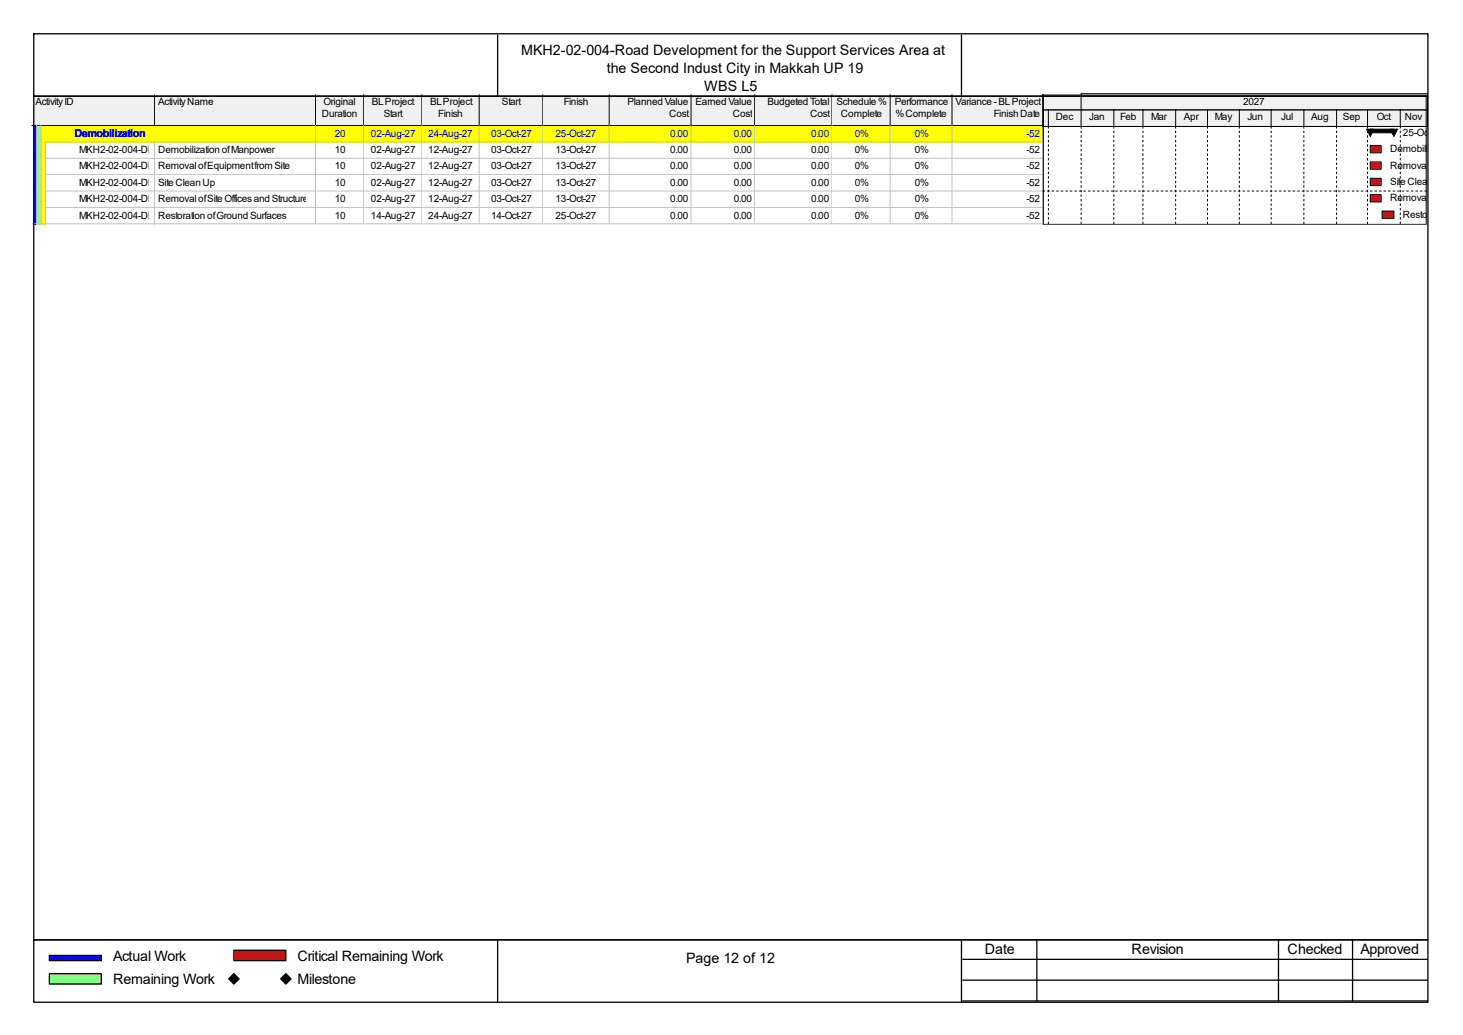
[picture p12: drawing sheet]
<svg xmlns="http://www.w3.org/2000/svg" width="297mm" height="210mm" viewBox="0 0 297 210" stroke-linecap="round" stroke-linejoin="round" font-family="sans-serif">
<path d="M6.6 19.2h25v6.5h-25z" fill="#f0f0f0"/>
<path d="M31.4 19.2v6.3h-24.9" fill="none" stroke="#000" stroke-width=".2"/>
<path d="M31.6 19.2h32.6v6.5h-32.6z" fill="#f0f0f0"/>
<path d="M64.1 19.2v6.3h-32.7" fill="none" stroke="#000" stroke-width=".2"/>
<path d="M64.2 19.2h9.8v6.5h-9.8z" fill="#f0f0f0"/>
<path d="M73.8 19.2v6.3h-9.7" fill="none" stroke="#000" stroke-width=".2"/>
<path d="M74 19.2h11.9v6.5h-11.9z" fill="#f0f0f0"/>
<path d="M85.7 19.2v6.3h-11.9" fill="none" stroke="#000" stroke-width=".2"/>
<path d="M85.9 19.2h11.6v6.5h-11.6z" fill="#f0f0f0"/>
<path d="M97.3 19.2v6.3h-11.6" fill="none" stroke="#000" stroke-width=".2"/>
<path d="M97.5 19.2h12.9v6.5h-12.9z" fill="#f0f0f0"/>
<path d="M110.2 19.2v6.3h-12.9" fill="none" stroke="#000" stroke-width=".2"/>
<path d="M110.4 19.2h13.5v6.5h-13.5z" fill="#f0f0f0"/>
<path d="M123.7 19.2v6.3h-13.5" fill="none" stroke="#000" stroke-width=".2"/>
<path d="M123.9 19.2h16.6v6.5h-16.6z" fill="#f0f0f0"/>
<path d="M140.3 19.2v6.3h-16.6" fill="none" stroke="#000" stroke-width=".2"/>
<path d="M140.5 19.2h12.9v6.5h-12.9z" fill="#f0f0f0"/>
<path d="M153.2 19.2v6.3h-12.9" fill="none" stroke="#000" stroke-width=".2"/>
<path d="M153.4 19.2h15.7v6.5h-15.7z" fill="#f0f0f0"/>
<path d="M168.9 19.2v6.3h-15.7" fill="none" stroke="#000" stroke-width=".2"/>
<path d="M169.1 19.2h11.8v6.5h-11.8z" fill="#f0f0f0"/>
<path d="M180.7 19.2v6.3h-11.8" fill="none" stroke="#000" stroke-width=".2"/>
<path d="M180.9 19.2h12.6v6.5h-12.6z" fill="#f0f0f0"/>
<path d="M193.3 19.2v6.3h-12.6" fill="none" stroke="#000" stroke-width=".2"/>
<path d="M193.5 19.2h18.4v6.5h-18.4z" fill="#f0f0f0"/>
<path d="M211.7 19.2v6.3h-18.4" fill="none" stroke="#000" stroke-width=".2"/>
<path d="M6.6 25.7h1v3.3h-1z" fill="#00f"/>
<path d="M7.4 25.5v3.5" fill="none" stroke="#c0c0c0" stroke-width=".2"/>
<path d="M7.6 25.7h.9v3.3h-.9z" fill="#80ff80"/>
<path d="M8.3 25.5v3.5" fill="none" stroke="#c0c0c0" stroke-width=".2"/>
<path d="M8.5 25.7h23.1v3.3h-23.1z" fill="#ff0"/>
<path d="M9.2 28.8h22.4" fill="none" stroke="#c0c0c0" stroke-width=".2"/>
<path d="M31.6 25.7h32.6v3.3h-32.6z" fill="#ff0"/>
<path d="M64.1 25.5v3.3h-32.5" fill="none" stroke="#c0c0c0" stroke-width=".2"/>
<path d="M64.2 25.7h9.8v3.3h-9.8z" fill="#ff0"/>
<path d="M73.8 25.5v3.3h-9.6" fill="none" stroke="#c0c0c0" stroke-width=".2"/>
<path d="M74 25.7h11.9v3.3h-11.9z" fill="#ff0"/>
<path d="M85.7 25.5v3.3h-11.7" fill="none" stroke="#c0c0c0" stroke-width=".2"/>
<path d="M85.9 25.7h11.6v3.3h-11.6z" fill="#ff0"/>
<path d="M97.3 25.5v3.3h-11.5" fill="none" stroke="#c0c0c0" stroke-width=".2"/>
<path d="M97.5 25.7h12.9v3.3h-12.9z" fill="#ff0"/>
<path d="M110.2 25.5v3.3h-12.7" fill="none" stroke="#c0c0c0" stroke-width=".2"/>
<path d="M110.4 25.7h13.5v3.3h-13.5z" fill="#ff0"/>
<path d="M123.7 25.5v3.3h-13.3" fill="none" stroke="#c0c0c0" stroke-width=".2"/>
<path d="M123.9 25.7h16.6v3.3h-16.6z" fill="#ff0"/>
<path d="M140.3 25.5v3.3h-16.4" fill="none" stroke="#c0c0c0" stroke-width=".2"/>
<path d="M140.5 25.7h12.9v3.3h-12.9z" fill="#ff0"/>
<path d="M153.2 25.5v3.3h-12.7" fill="none" stroke="#c0c0c0" stroke-width=".2"/>
<path d="M153.4 25.7h15.7v3.3h-15.7z" fill="#ff0"/>
<path d="M168.9 25.5v3.3h-15.5" fill="none" stroke="#c0c0c0" stroke-width=".2"/>
<path d="M169.1 25.7h11.8v3.3h-11.8z" fill="#ff0"/>
<path d="M180.7 25.5v3.3h-11.6" fill="none" stroke="#c0c0c0" stroke-width=".2"/>
<path d="M180.9 25.7h12.6v3.3h-12.6z" fill="#ff0"/>
<path d="M193.3 25.5v3.3h-12.4" fill="none" stroke="#c0c0c0" stroke-width=".2"/>
<path d="M193.5 25.7h18.4v3.3h-18.4z" fill="#ff0"/>
<path d="M211.7 25.5v3.3h-18.2" fill="none" stroke="#c0c0c0" stroke-width=".2"/>
<path d="M6.6 29h1v3.3h-1z" fill="#00f"/>
<path d="M7.4 28.8v3.5" fill="none" stroke="#c0c0c0" stroke-width=".2"/>
<path d="M7.6 29h.9v3.3h-.9z" fill="#80ff80"/>
<path d="M8.3 28.8v3.5" fill="none" stroke="#c0c0c0" stroke-width=".2"/>
<path d="M8.5 29h.9v3.3h-.9z" fill="#ff0"/>
<path d="M9.2 28.8v3.5" fill="none" stroke="#c0c0c0" stroke-width=".2"/>
<path d="M9.4 29h22.2v3.3h-22.2z" fill="#fff"/>
<path d="M9.2 32.1h22.4M31.4 28.8v3.5" fill="none" stroke="#c0c0c0" stroke-width=".2"/>
<path d="M31.6 29h32.6v3.3h-32.6z" fill="#fff"/>
<path d="M64.1 28.8v3.3h-32.5" fill="none" stroke="#c0c0c0" stroke-width=".2"/>
<path d="M64.2 29h9.8v3.3h-9.8z" fill="#fff"/>
<path d="M73.8 28.8v3.3h-9.6" fill="none" stroke="#c0c0c0" stroke-width=".2"/>
<path d="M74 29h11.9v3.3h-11.9z" fill="#fff"/>
<path d="M85.7 28.8v3.3h-11.7" fill="none" stroke="#c0c0c0" stroke-width=".2"/>
<path d="M85.9 29h11.6v3.3h-11.6z" fill="#fff"/>
<path d="M97.3 28.8v3.3h-11.5" fill="none" stroke="#c0c0c0" stroke-width=".2"/>
<path d="M97.5 29h12.9v3.3h-12.9z" fill="#fff"/>
<path d="M110.2 28.8v3.3h-12.7" fill="none" stroke="#c0c0c0" stroke-width=".2"/>
<path d="M110.4 29h13.5v3.3h-13.5z" fill="#fff"/>
<path d="M123.7 28.8v3.3h-13.3" fill="none" stroke="#c0c0c0" stroke-width=".2"/>
<path d="M123.9 29h16.6v3.3h-16.6z" fill="#fff"/>
<path d="M140.3 28.8v3.3h-16.4" fill="none" stroke="#c0c0c0" stroke-width=".2"/>
<path d="M140.5 29h12.9v3.3h-12.9z" fill="#fff"/>
<path d="M153.2 28.8v3.3h-12.7" fill="none" stroke="#c0c0c0" stroke-width=".2"/>
<path d="M153.4 29h15.7v3.3h-15.7z" fill="#fff"/>
<path d="M168.9 28.8v3.3h-15.5" fill="none" stroke="#c0c0c0" stroke-width=".2"/>
<path d="M169.1 29h11.8v3.3h-11.8z" fill="#fff"/>
<path d="M180.7 28.8v3.3h-11.6" fill="none" stroke="#c0c0c0" stroke-width=".2"/>
<path d="M180.9 29h12.6v3.3h-12.6z" fill="#fff"/>
<path d="M193.3 28.8v3.3h-12.4" fill="none" stroke="#c0c0c0" stroke-width=".2"/>
<path d="M193.5 29h18.4v3.3h-18.4z" fill="#fff"/>
<path d="M211.7 28.8v3.3h-18.2" fill="none" stroke="#c0c0c0" stroke-width=".2"/>
<path d="M6.6 32.3h1v3.3h-1z" fill="#00f"/>
<path d="M7.4 32.1v3.5" fill="none" stroke="#c0c0c0" stroke-width=".2"/>
<path d="M7.6 32.3h.9v3.3h-.9z" fill="#80ff80"/>
<path d="M8.3 32.1v3.5" fill="none" stroke="#c0c0c0" stroke-width=".2"/>
<path d="M8.5 32.3h.9v3.3h-.9z" fill="#ff0"/>
<path d="M9.2 32.1v3.5" fill="none" stroke="#c0c0c0" stroke-width=".2"/>
<path d="M9.4 32.3h22.2v3.3h-22.2z" fill="#fff"/>
<path d="M9.2 35.4h22.4M31.4 32.1v3.5" fill="none" stroke="#c0c0c0" stroke-width=".2"/>
<path d="M31.6 32.3h32.6v3.3h-32.6z" fill="#fff"/>
<path d="M64.1 32.1v3.3h-32.5" fill="none" stroke="#c0c0c0" stroke-width=".2"/>
<path d="M64.2 32.3h9.8v3.3h-9.8z" fill="#fff"/>
<path d="M73.8 32.1v3.3h-9.6" fill="none" stroke="#c0c0c0" stroke-width=".2"/>
<path d="M74 32.3h11.9v3.3h-11.9z" fill="#fff"/>
<path d="M85.7 32.1v3.3h-11.7" fill="none" stroke="#c0c0c0" stroke-width=".2"/>
<path d="M85.9 32.3h11.6v3.3h-11.6z" fill="#fff"/>
<path d="M97.3 32.1v3.3h-11.5" fill="none" stroke="#c0c0c0" stroke-width=".2"/>
<path d="M97.5 32.3h12.9v3.3h-12.9z" fill="#fff"/>
<path d="M110.2 32.1v3.3h-12.7" fill="none" stroke="#c0c0c0" stroke-width=".2"/>
<path d="M110.4 32.3h13.5v3.3h-13.5z" fill="#fff"/>
<path d="M123.7 32.1v3.3h-13.3" fill="none" stroke="#c0c0c0" stroke-width=".2"/>
<path d="M123.9 32.3h16.6v3.3h-16.6z" fill="#fff"/>
<path d="M140.3 32.1v3.3h-16.4" fill="none" stroke="#c0c0c0" stroke-width=".2"/>
<path d="M140.5 32.3h12.9v3.3h-12.9z" fill="#fff"/>
<path d="M153.2 32.1v3.3h-12.7" fill="none" stroke="#c0c0c0" stroke-width=".2"/>
<path d="M153.4 32.3h15.7v3.3h-15.7z" fill="#fff"/>
<path d="M168.9 32.1v3.3h-15.5" fill="none" stroke="#c0c0c0" stroke-width=".2"/>
<path d="M169.1 32.3h11.8v3.3h-11.8z" fill="#fff"/>
<path d="M180.7 32.1v3.3h-11.6" fill="none" stroke="#c0c0c0" stroke-width=".2"/>
<path d="M180.9 32.3h12.6v3.3h-12.6z" fill="#fff"/>
<path d="M193.3 32.1v3.3h-12.4" fill="none" stroke="#c0c0c0" stroke-width=".2"/>
<path d="M193.5 32.3h18.4v3.3h-18.4z" fill="#fff"/>
<path d="M211.7 32.1v3.3h-18.2" fill="none" stroke="#c0c0c0" stroke-width=".2"/>
<path d="M6.6 35.6h1v3.3h-1z" fill="#00f"/>
<path d="M7.4 35.4v3.5" fill="none" stroke="#c0c0c0" stroke-width=".2"/>
<path d="M7.6 35.6h.9v3.3h-.9z" fill="#80ff80"/>
<path d="M8.3 35.4v3.5" fill="none" stroke="#c0c0c0" stroke-width=".2"/>
<path d="M8.5 35.6h.9v3.3h-.9z" fill="#ff0"/>
<path d="M9.2 35.4v3.5" fill="none" stroke="#c0c0c0" stroke-width=".2"/>
<path d="M9.4 35.6h22.2v3.3h-22.2z" fill="#fff"/>
<path d="M9.2 38.8h22.4M31.4 35.4v3.5" fill="none" stroke="#c0c0c0" stroke-width=".2"/>
<path d="M31.6 35.6h32.6v3.3h-32.6z" fill="#fff"/>
<path d="M64.1 35.4v3.4h-32.5" fill="none" stroke="#c0c0c0" stroke-width=".2"/>
<path d="M64.2 35.6h9.8v3.3h-9.8z" fill="#fff"/>
<path d="M73.8 35.4v3.4h-9.6" fill="none" stroke="#c0c0c0" stroke-width=".2"/>
<path d="M74 35.6h11.9v3.3h-11.9z" fill="#fff"/>
<path d="M85.7 35.4v3.4h-11.7" fill="none" stroke="#c0c0c0" stroke-width=".2"/>
<path d="M85.9 35.6h11.6v3.3h-11.6z" fill="#fff"/>
<path d="M97.3 35.4v3.4h-11.5" fill="none" stroke="#c0c0c0" stroke-width=".2"/>
<path d="M97.5 35.6h12.9v3.3h-12.9z" fill="#fff"/>
<path d="M110.2 35.4v3.4h-12.7" fill="none" stroke="#c0c0c0" stroke-width=".2"/>
<path d="M110.4 35.6h13.5v3.3h-13.5z" fill="#fff"/>
<path d="M123.7 35.4v3.4h-13.3" fill="none" stroke="#c0c0c0" stroke-width=".2"/>
<path d="M123.9 35.6h16.6v3.3h-16.6z" fill="#fff"/>
<path d="M140.3 35.4v3.4h-16.4" fill="none" stroke="#c0c0c0" stroke-width=".2"/>
<path d="M140.5 35.6h12.9v3.3h-12.9z" fill="#fff"/>
<path d="M153.2 35.4v3.4h-12.7" fill="none" stroke="#c0c0c0" stroke-width=".2"/>
<path d="M153.4 35.6h15.7v3.3h-15.7z" fill="#fff"/>
<path d="M168.9 35.4v3.4h-15.5" fill="none" stroke="#c0c0c0" stroke-width=".2"/>
<path d="M169.1 35.6h11.8v3.3h-11.8z" fill="#fff"/>
<path d="M180.7 35.4v3.4h-11.6" fill="none" stroke="#c0c0c0" stroke-width=".2"/>
<path d="M180.9 35.6h12.6v3.3h-12.6z" fill="#fff"/>
<path d="M193.3 35.4v3.4h-12.4" fill="none" stroke="#c0c0c0" stroke-width=".2"/>
<path d="M193.5 35.6h18.4v3.3h-18.4z" fill="#fff"/>
<path d="M211.7 35.4v3.4h-18.2" fill="none" stroke="#c0c0c0" stroke-width=".2"/>
<path d="M6.6 38.9h1v3.4h-1z" fill="#00f"/>
<path d="M7.4 38.8v3.5" fill="none" stroke="#c0c0c0" stroke-width=".2"/>
<path d="M7.6 38.9h.9v3.4h-.9z" fill="#80ff80"/>
<path d="M8.3 38.8v3.5" fill="none" stroke="#c0c0c0" stroke-width=".2"/>
<path d="M8.5 38.9h.9v3.4h-.9z" fill="#ff0"/>
<path d="M9.2 38.8v3.5" fill="none" stroke="#c0c0c0" stroke-width=".2"/>
<path d="M9.4 38.9h22.2v3.4h-22.2z" fill="#fff"/>
<path d="M31.4 38.8v3.5M9.2 42.1h22.4" fill="none" stroke="#c0c0c0" stroke-width=".2"/>
<path d="M31.6 38.9h32.6v3.4h-32.6z" fill="#fff"/>
<path d="M64.1 38.8v3.3h-32.5" fill="none" stroke="#c0c0c0" stroke-width=".2"/>
<path d="M64.2 38.9h9.8v3.4h-9.8z" fill="#fff"/>
<path d="M73.8 38.8v3.3h-9.6" fill="none" stroke="#c0c0c0" stroke-width=".2"/>
<path d="M74 38.9h11.9v3.4h-11.9z" fill="#fff"/>
<path d="M85.7 38.8v3.3h-11.7" fill="none" stroke="#c0c0c0" stroke-width=".2"/>
<path d="M85.9 38.9h11.6v3.4h-11.6z" fill="#fff"/>
<path d="M97.3 38.8v3.3h-11.5" fill="none" stroke="#c0c0c0" stroke-width=".2"/>
<path d="M97.5 38.9h12.9v3.4h-12.9z" fill="#fff"/>
<path d="M110.2 38.8v3.3h-12.7" fill="none" stroke="#c0c0c0" stroke-width=".2"/>
<path d="M110.4 38.9h13.5v3.4h-13.5z" fill="#fff"/>
<path d="M123.7 38.8v3.3h-13.3" fill="none" stroke="#c0c0c0" stroke-width=".2"/>
<path d="M123.9 38.9h16.6v3.4h-16.6z" fill="#fff"/>
<path d="M140.3 38.8v3.3h-16.4" fill="none" stroke="#c0c0c0" stroke-width=".2"/>
<path d="M140.5 38.9h12.9v3.4h-12.9z" fill="#fff"/>
<path d="M153.2 38.8v3.3h-12.7" fill="none" stroke="#c0c0c0" stroke-width=".2"/>
<path d="M153.4 38.9h15.7v3.4h-15.7z" fill="#fff"/>
<path d="M168.9 38.8v3.3h-15.5" fill="none" stroke="#c0c0c0" stroke-width=".2"/>
<path d="M169.1 38.9h11.8v3.4h-11.8z" fill="#fff"/>
<path d="M180.7 38.8v3.3h-11.6" fill="none" stroke="#c0c0c0" stroke-width=".2"/>
<path d="M180.9 38.9h12.6v3.4h-12.6z" fill="#fff"/>
<path d="M193.3 38.8v3.3h-12.4" fill="none" stroke="#c0c0c0" stroke-width=".2"/>
<path d="M193.5 38.9h18.4v3.4h-18.4z" fill="#fff"/>
<path d="M211.7 38.8v3.3h-18.2" fill="none" stroke="#c0c0c0" stroke-width=".2"/>
<path d="M6.6 42.3h1v3.3h-1z" fill="#00f"/>
<path d="M6.5 45.4h1.1M7.4 42.1v3.5" fill="none" stroke="#c0c0c0" stroke-width=".2"/>
<path d="M7.6 42.3h.9v3.3h-.9z" fill="#80ff80"/>
<path d="M7.4 45.4h1.1M8.3 42.1v3.5" fill="none" stroke="#c0c0c0" stroke-width=".2"/>
<path d="M8.5 42.3h.9v3.3h-.9z" fill="#ff0"/>
<path d="M8.3 45.4h1.1M9.2 42.1v3.5" fill="none" stroke="#c0c0c0" stroke-width=".2"/>
<path d="M9.4 42.3h22.2v3.3h-22.2z" fill="#fff"/>
<path d="M9.2 45.4h22.4M31.4 42.1v3.5" fill="none" stroke="#c0c0c0" stroke-width=".2"/>
<path d="M31.6 42.3h32.6v3.3h-32.6z" fill="#fff"/>
<path d="M64.1 42.1v3.3h-32.5" fill="none" stroke="#c0c0c0" stroke-width=".2"/>
<path d="M64.2 42.3h9.8v3.3h-9.8z" fill="#fff"/>
<path d="M73.8 42.1v3.3h-9.6" fill="none" stroke="#c0c0c0" stroke-width=".2"/>
<path d="M74 42.3h11.9v3.3h-11.9z" fill="#fff"/>
<path d="M85.7 42.1v3.3h-11.7" fill="none" stroke="#c0c0c0" stroke-width=".2"/>
<path d="M85.9 42.3h11.6v3.3h-11.6z" fill="#fff"/>
<path d="M97.3 42.1v3.3h-11.5" fill="none" stroke="#c0c0c0" stroke-width=".2"/>
<path d="M97.5 42.3h12.9v3.3h-12.9z" fill="#fff"/>
<path d="M110.2 42.1v3.3h-12.7" fill="none" stroke="#c0c0c0" stroke-width=".2"/>
<path d="M110.4 42.3h13.5v3.3h-13.5z" fill="#fff"/>
<path d="M123.7 42.1v3.3h-13.3" fill="none" stroke="#c0c0c0" stroke-width=".2"/>
<path d="M123.9 42.3h16.6v3.3h-16.6z" fill="#fff"/>
<path d="M140.3 42.1v3.3h-16.4" fill="none" stroke="#c0c0c0" stroke-width=".2"/>
<path d="M140.5 42.3h12.9v3.3h-12.9z" fill="#fff"/>
<path d="M153.2 42.1v3.3h-12.7" fill="none" stroke="#c0c0c0" stroke-width=".2"/>
<path d="M153.4 42.3h15.7v3.3h-15.7z" fill="#fff"/>
<path d="M168.9 42.1v3.3h-15.5" fill="none" stroke="#c0c0c0" stroke-width=".2"/>
<path d="M169.1 42.3h11.8v3.3h-11.8z" fill="#fff"/>
<path d="M180.7 42.1v3.3h-11.6" fill="none" stroke="#c0c0c0" stroke-width=".2"/>
<path d="M180.9 42.3h12.6v3.3h-12.6z" fill="#fff"/>
<path d="M193.3 42.1v3.3h-12.4" fill="none" stroke="#c0c0c0" stroke-width=".2"/>
<path d="M193.5 42.3h18.4v3.3h-18.4z" fill="#fff"/>
<path d="M211.7 42.1v3.3h-18.2" fill="none" stroke="#c0c0c0" stroke-width=".2"/>
<path d="M211.7 19.2h77.9v26.4h-77.9z" fill="#fff"/>
<path d="M211.7 19.2h77.7v6.5h-77.7z" fill-rule="evenodd" fill="#f0f0f0" stroke="#000" stroke-width=".2"/>
<g fill="none" stroke="#000" stroke-width=".2">
<path d="M212.8 25.7v.3M212.8 26.6v.4M212.8 27.5v.4M212.8 28.4v.4M212.8 29.4v.3M212.8 30.3v.3M212.8 31.2v.4M212.8 32.1v.4M212.8 33v.4M212.8 34v.3M212.8 34.9v.4M212.8 35.8v.4"/>
<path d="M212.8 36.7v.4M212.8 37.7v.3M212.8 38.6v.3M212.8 39.5v.4M219.5 25.7v.3M219.5 26.6v.4M219.5 27.5v.4M219.5 28.4v.4M219.5 29.4v.3M219.5 30.3v.3M219.5 31.2v.4M219.5 32.1v.4"/>
<path d="M219.5 33v.4M219.5 34v.3M219.5 34.9v.4M219.5 35.8v.4M219.5 36.7v.4M219.5 37.7v.3M219.5 38.6v.3M219.5 39.5v.4M226.1 25.7v.3M226.1 26.6v.4M226.1 27.5v.4M226.1 28.4v.4"/>
<path d="M226.1 29.4v.3M226.1 30.3v.3M226.1 31.2v.4M226.1 32.1v.4M226.1 33v.4M226.1 34v.3M226.1 34.9v.4M226.1 35.8v.4M226.1 36.7v.4M226.1 37.7v.3M226.1 38.6v.3M226.1 39.5v.4"/>
<path d="M232 25.7v.3M232 26.6v.4M232 27.5v.4M232 28.4v.4M232 29.4v.3M232 30.3v.3M232 31.2v.4M232 32.1v.4M232 33v.4M232 34v.3M232 34.9v.4M232 35.8v.4"/>
<path d="M232 36.7v.4M232 37.7v.3M232 38.6v.3M232 39.5v.4M238.7 25.7v.3M238.7 26.6v.4M238.7 27.5v.4M238.7 28.4v.4M238.7 29.4v.3M238.7 30.3v.3M238.7 31.2v.4M238.7 32.1v.4"/>
<path d="M238.7 33v.4M238.7 34v.3M238.7 34.9v.4M238.7 35.8v.4M238.7 36.7v.4M238.7 37.7v.3M238.7 38.6v.3M238.7 39.5v.4M245.1 25.7v.3M245.1 26.6v.4M245.1 27.5v.4M245.1 28.4v.4"/>
<path d="M245.1 29.4v.3M245.1 30.3v.3M245.1 31.2v.4M245.1 32.1v.4M245.1 33v.4M245.1 34v.3M245.1 34.9v.4M245.1 35.8v.4M245.1 36.7v.4M245.1 37.7v.3M245.1 38.6v.3M245.1 39.5v.4"/>
<path d="M251.6 25.7v.3M251.6 26.6v.4M251.6 27.5v.4M251.6 28.4v.4M251.6 29.4v.3M251.6 30.3v.3M251.6 31.2v.4M251.6 32.1v.4M251.6 33v.4M251.6 34v.3M251.6 34.9v.4M251.6 35.8v.4"/>
<path d="M251.6 36.7v.4M251.6 37.7v.3M251.6 38.6v.3M251.6 39.5v.4M258.1 25.7v.3M258.1 26.6v.4M258.1 27.5v.4M258.1 28.4v.4M258.1 29.4v.3M258.1 30.3v.3M258.1 31.2v.4M258.1 32.1v.4"/>
<path d="M258.1 33v.4M258.1 34v.3M258.1 34.9v.4M258.1 35.8v.4M258.1 36.7v.4M258.1 37.7v.3M258.1 38.6v.3M258.1 39.5v.4M264.7 25.7v.3M264.7 26.6v.4M264.7 27.5v.4M264.7 28.4v.4"/>
<path d="M264.7 29.4v.3M264.7 30.3v.3M264.7 31.2v.4M264.7 32.1v.4M264.7 33v.4M264.7 34v.3M264.7 34.9v.4M264.7 35.8v.4M264.7 36.7v.4M264.7 37.7v.3M264.7 38.6v.3M264.7 39.5v.4"/>
<path d="M271.4 25.7v.3M271.4 26.6v.4M271.4 27.5v.4M271.4 28.4v.4M271.4 29.4v.3M271.4 30.3v.3M271.4 31.2v.4M271.4 32.1v.4M271.4 33v.4M271.4 34v.3M271.4 34.9v.4M271.4 35.8v.4"/>
<path d="M271.4 36.7v.4M271.4 37.7v.3M271.4 38.6v.3M271.4 39.5v.4M277.6 25.7v.3M277.6 26.6v.4M277.6 27.5v.4M277.6 28.4v.4M277.6 29.4v.3M277.6 30.3v.3M277.6 31.2v.4M277.6 32.1v.4"/>
<path d="M277.6 33v.4M277.6 34v.3M277.6 34.9v.4M277.6 35.8v.4M277.6 36.7v.4M277.6 37.7v.3M277.6 38.6v.3M277.6 39.5v.4M284.3 25.7v.3M284.3 26.6v.4M284.3 27.5v.4M284.3 28.4v.4"/>
<path d="M284.3 29.4v.3M284.3 30.3v.3M284.3 31.2v.4M284.3 32.1v.4M284.3 33v.4M284.3 34v.3M284.3 34.9v.4M284.3 35.8v.4M284.3 36.7v.4M284.3 37.7v.3M284.3 38.6v.3M284.3 39.5v.4"/>
<path d="M212.8 40.4v.4M212.8 41.3v.4M212.8 42.3v.3M212.8 43.2v.4M212.8 44.1v.4M212.8 45v.4M219.5 40.4v.4M219.5 41.3v.4M219.5 42.3v.3M219.5 43.2v.4M219.5 44.1v.4M219.5 45v.4"/>
<path d="M226.1 40.4v.4M226.1 41.3v.4M226.1 42.3v.3M226.1 43.2v.4M226.1 44.1v.4M226.1 45v.4M232 40.4v.4M232 41.3v.4M232 42.3v.3M232 43.2v.4M232 44.1v.4M232 45v.4"/>
<path d="M238.7 40.4v.4M238.7 41.3v.4M238.7 42.3v.3M238.7 43.2v.4M238.7 44.1v.4M238.7 45v.4M245.1 40.4v.4M245.1 41.3v.4M245.1 42.3v.3M245.1 43.2v.4M245.1 44.1v.4M245.1 45v.4"/>
<path d="M251.6 40.4v.4M251.6 41.3v.4M251.6 42.3v.3M251.6 43.2v.4M251.6 44.1v.4M251.6 45v.4M258.1 40.4v.4M258.1 41.3v.4M258.1 42.3v.3M258.1 43.2v.4M258.1 44.1v.4M258.1 45v.4"/>
<path d="M264.7 40.4v.4M264.7 41.3v.4M264.7 42.3v.3M264.7 43.2v.4M264.7 44.1v.4M264.7 45v.4M271.4 40.4v.4M271.4 41.3v.4M271.4 42.3v.3M271.4 43.2v.4M271.4 44.1v.4M271.4 45v.4"/>
<path d="M277.6 40.4v.4M277.6 41.3v.4M277.6 42.3v.3M277.6 43.2v.4M277.6 44.1v.4M277.6 45v.4M284.3 40.4v.4M284.3 41.3v.4M284.3 42.3v.3M284.3 43.2v.4M284.3 44.1v.4M284.3 45v.4"/>
</g>
<g fill="#f0f0f0">
<path d="M211.7 19.2h77.9v6.3h-77.9z"/>
<path d="M211.7 22.1h1.2v3.4h-1.2z"/>
</g>
<path d="M211.7 22.2h1.3v3.5h-1.3z" fill="none" stroke="#000" stroke-width=".2"/>
<path d="M212.9 22.1h6.6v3.4h-6.6z" fill="#f0f0f0"/>
<path d="M212.8 22.2h6.9v3.5h-6.9z" fill="none" stroke="#000" stroke-width=".2"/>
<path d="M219.5 22.1h6.6v3.4h-6.6z" fill="#f0f0f0"/>
<path d="M219.5 22.2h6.8v3.5h-6.8z" fill="none" stroke="#000" stroke-width=".2"/>
<path d="M226.1 22.1h5.9v3.4h-5.9z" fill="#f0f0f0"/>
<path d="M226.1 22.2h6.1v3.5h-6.1z" fill="none" stroke="#000" stroke-width=".2"/>
<path d="M232 22.1h6.7v3.4h-6.7z" fill="#f0f0f0"/>
<path d="M232 22.2h6.9v3.5h-6.9z" fill="none" stroke="#000" stroke-width=".2"/>
<path d="M238.7 22.1h6.5v3.4h-6.5z" fill="#f0f0f0"/>
<path d="M238.7 22.2h6.6v3.5h-6.6z" fill="none" stroke="#000" stroke-width=".2"/>
<path d="M245.2 22.1h6.4v3.4h-6.4z" fill="#f0f0f0"/>
<path d="M245.1 22.2h6.7v3.5h-6.7z" fill="none" stroke="#000" stroke-width=".2"/>
<path d="M251.6 22.1h6.5v3.4h-6.5z" fill="#f0f0f0"/>
<path d="M251.6 22.2h6.6v3.5h-6.6z" fill="none" stroke="#000" stroke-width=".2"/>
<path d="M258.1 22.1h6.6v3.4h-6.6z" fill="#f0f0f0"/>
<path d="M258.1 22.2h6.8v3.5h-6.8z" fill="none" stroke="#000" stroke-width=".2"/>
<path d="M264.7 22.1h6.7v3.4h-6.7z" fill="#f0f0f0"/>
<path d="M264.7 22.2h6.8v3.5h-6.8z" fill="none" stroke="#000" stroke-width=".2"/>
<path d="M271.4 22.1h6.2v3.4h-6.2z" fill="#f0f0f0"/>
<path d="M271.4 22.2h6.4v3.5h-6.4z" fill="none" stroke="#000" stroke-width=".2"/>
<path d="M277.6 22.1h6.7v3.4h-6.7z" fill="#f0f0f0"/>
<path d="M277.6 22.2h6.9v3.5h-6.9z" fill="none" stroke="#000" stroke-width=".2"/>
<path d="M284.3 22.1h5.3v3.4h-5.3z" fill="#f0f0f0"/>
<path d="M284.3 22.2h5.5v3.5h-5.5z" fill="none" stroke="#000" stroke-width=".2"/>
<path d="M211.7 19.2h7.8v2.9h-7.8z" fill="#f0f0f0"/>
<path d="M211.7 19.2v3.1h8v-3.1" fill="none" stroke="#000" stroke-width=".2"/>
<path d="M219.5 19.2h70.1v2.9h-70.1z" fill="#f0f0f0"/>
<path d="M219.5 19h70.3v3.3h-70.3z" fill="none" stroke="#000" stroke-width=".2"/>
<g fill="#000" stroke="#000" stroke-width=".2">
<path d="M277.4 26.2h1.5l-.7 1.5zM282.2 26.2h1.5l-.7 1.5z"/>
<path d="M278.2 26.2h4.8v.8h-4.8z" fill-rule="evenodd"/>
</g>
<g fill="#f00" stroke="#000" stroke-width=".2">
<path d="M278.2 29.5h2.2v1.5h-2.2z" fill-rule="evenodd"/>
<path d="M278.2 32.9h2.2v1.4h-2.2z" fill-rule="evenodd"/>
<path d="M278.2 36.2h2.2v1.5h-2.2z" fill-rule="evenodd"/>
<path d="M278.2 39.5h2.2v1.5h-2.2z" fill-rule="evenodd"/>
</g>
<g fill="none" stroke="#000" stroke-width=".2">
<path d="M211.7 38.8h.4M212.7 38.8h.3M213.6 38.8h.3M214.5 38.8h.4M215.4 38.8h.4M216.3 38.8h.4M217.3 38.8h.3M218.2 38.8h.4M219.1 38.8h.4M220 38.8h.4M221 38.8h.3M221.9 38.8h.3"/>
<path d="M222.8 38.8h.4M223.7 38.8h.4M224.6 38.8h.4M225.6 38.8h.3M226.5 38.8h.4M227.4 38.8h.4M228.3 38.8h.4M229.3 38.8h.3M230.2 38.8h.4M231.1 38.8h.4M232 38.8h.4M233 38.8h.3"/>
<path d="M233.9 38.8h.3M234.8 38.8h.4M235.7 38.8h.4M236.6 38.8h.4M237.6 38.8h.3M238.5 38.8h.4M239.4 38.8h.4M240.3 38.8h.4M241.3 38.8h.3M242.2 38.8h.4M243.1 38.8h.4M244 38.8h.4"/>
<path d="M245 38.8h.3M245.9 38.8h.3M246.8 38.8h.4M247.7 38.8h.4M248.6 38.8h.4M249.6 38.8h.3M250.5 38.8h.4M251.4 38.8h.4M252.3 38.8h.4M253.3 38.8h.3M254.2 38.8h.4M255.1 38.8h.4"/>
<path d="M256 38.8h.4M257 38.8h.3M257.9 38.8h.3M258.8 38.8h.4M259.7 38.8h.4M260.6 38.8h.4M261.6 38.8h.3M262.5 38.8h.4M263.4 38.8h.4M264.3 38.8h.4M265.3 38.8h.3M266.2 38.8h.4"/>
<path d="M267.1 38.8h.4M268 38.8h.4M269 38.8h.3M269.9 38.8h.3M270.8 38.8h.4M271.7 38.8h.4M272.6 38.8h.4M273.6 38.8h.3M274.5 38.8h.4M275.4 38.8h.4M276.3 38.8h.4M277.3 38.8h.3"/>
<path d="M278.2 38.8h.4M279.1 38.8h.4M280 38.8h.4M281 38.8h.3M281.9 38.8h.3M282.8 38.8h.4M283.7 38.8h.4M284.6 38.8h.4M285.6 38.8h.3M286.5 38.8h.4M287.4 38.8h.4M288.3 38.8h.4"/>
<path d="M289.3 38.8h.3"/>
</g>
<path d="M280.6 42.8h2.4v1.5h-2.4z" fill-rule="evenodd" fill="#f00" stroke="#000" stroke-width=".2"/>
<g fill="#000">
<path d="M211.7 19.2h77.9v.2h-77.9zM211.7 45.4h77.9v.2h-77.9z" fill-rule="evenodd"/>
<path d="M211.7 19.4h.2v26h-.2zM289.4 19.4h.2v26h-.2z" fill-rule="evenodd"/>
</g>
<path d="M6.9 6.8v12.7h283v-12.6h-283M101 7.1v12.4M195.2 7.1v12.4" fill="none" stroke="#000" stroke-width=".26"/>
<path d="M10 193.9h10.6v1h-10.6z" fill-rule="evenodd" fill="#00f" stroke="#000" stroke-width=".26"/>
<path d="M10 197.6h10.6v2.1h-10.6z" fill-rule="evenodd" fill="#80ff80" stroke="#000" stroke-width=".26"/>
<path d="M47.5 192.8h10.5v2.1h-10.5z" fill-rule="evenodd" fill="#f00" stroke="#000" stroke-width=".26"/>
<g fill="#000" stroke="#000" stroke-width=".26">
<path d="M46.4 198.6l1.1-1 1 1-1 1.1z" fill-rule="evenodd"/>
<path d="M57 198.6l1-1 1.1 1-1.1 1.1z" fill-rule="evenodd"/>
</g>
<path d="M6.9 19.3v171.4h283v-171.2h-283M6.9 190.7v12.7h283v-12.7h-283M101 191v12.4M195.2 191v12.4M195.5 194.7h94.4M195.5 198.9h94.4M210.5 190.7v12.4M259.6 190.7v12.4M274.6 190.7v12.4M195.5 203.1h94.4" fill="none" stroke="#000" stroke-width=".26"/>
<g font-size="2.9">
<text x="105.8" y="11.1">MKH2-02-004-Road Development for the Support Services Area at</text>
<text x="123.2" y="14.8">the Second Indust City in Makkah UP 19</text>
<text x="143" y="18.5">WBS L5</text>
<text x="22.9" y="194.9">Actual Work</text>
<text x="60.4" y="194.9">Critical Remaining Work</text>
<text x="139.3" y="195.5">Page 12 of 12</text>
<text x="199.9" y="193.6">Date</text>
<text x="229.7" y="193.6">Revision</text>
<text x="261.4" y="193.6">Checked</text>
<text x="276.2" y="193.6">Approved</text>
<text x="22.9" y="199.7">Remaining Work</text>
<text x="60.4" y="199.7">Milestone</text>
</g>
<text font-size="2.2" fill="#00f" x="15.2" y="27.9">Demobilization</text>
<g font-size="2">
<text x="7.2" y="21.3">Activity ID</text>
<text x="32.1" y="21.3">Activity Name</text>
<text x="65.4" y="23.7">Duration</text>
<text x="65.7" y="21.3">Original</text>
<text x="75.5" y="21.3">BL Project</text>
<text x="77.9" y="23.7">Start</text>
<text x="87.3" y="21.3">BL Project</text>
<text x="89" y="23.7">Finish</text>
<text x="101.9" y="21.3">Start</text>
<text x="114.5" y="21.3">Finish</text>
<text x="127.4" y="21.3">Planned Value</text>
<text x="135.8" y="23.7">Cost</text>
<text x="141.2" y="21.3">Earned Value</text>
<text x="148.8" y="23.7">Cost</text>
<text x="155.8" y="21.3">Budgeted Total</text>
<text x="164.5" y="23.7">Cost</text>
<text x="169.8" y="21.3">Schedule %</text>
<text x="170.7" y="23.7">Complete</text>
<text x="181.7" y="21.3">Performance</text>
<text x="181.8" y="23.7">% Complete</text>
<text x="194" y="21.3">Variance - BL Project</text>
<text x="201.8" y="23.7">Finish Date</text>
<text x="252.3" y="21.3">2027</text>
<text x="214.3" y="24.4">Dec</text>
<text x="221.1" y="24.4">Jan</text>
<text x="227.4" y="24.4">Feb</text>
<text x="233.7" y="24.4">Mar</text>
<text x="240.3" y="24.4">Apr</text>
<text x="246.6" y="24.4">May</text>
<text x="253.3" y="24.4">Jun</text>
<text x="260.1" y="24.4">Jul</text>
<text x="266.2" y="24.4">Aug</text>
<text x="272.6" y="24.4">Sep</text>
<text x="279.5" y="24.4">Oct</text>
<text x="284.8" y="27.6">25-Oct-27, Dem</text>
<text x="285.2" y="24.4">Nov</text>
<text x="16" y="31.1">MKH2-02-004-DEM-1000</text>
<text x="16" y="34.4">MKH2-02-004-DEM-1010</text>
<text x="32.1" y="31.1">Demobilization of Manpower</text>
<text x="32.1" y="34.4">Removal of Equipment from Site</text>
<text x="67.9" y="31.1">10</text>
<text x="67.9" y="34.4">10</text>
<text x="75.3" y="31.1">02-Aug-27</text>
<text x="75.3" y="34.4">02-Aug-27</text>
<text x="87" y="31.1">12-Aug-27</text>
<text x="87" y="34.4">12-Aug-27</text>
<text x="99.7" y="31.1">03-Oct-27</text>
<text x="99.7" y="34.4">03-Oct-27</text>
<text x="112.8" y="31.1">13-Oct-27</text>
<text x="112.8" y="34.4">13-Oct-27</text>
<text x="136.1" y="31.1">0.00</text>
<text x="136.1" y="34.4">0.00</text>
<text x="149" y="31.1">0.00</text>
<text x="149" y="34.4">0.00</text>
<text x="164.7" y="31.1">0.00</text>
<text x="164.7" y="34.4">0.00</text>
<text x="173.5" y="31.1">0%</text>
<text x="173.5" y="34.4">0%</text>
<text x="185.7" y="31.1">0%</text>
<text x="185.7" y="34.4">0%</text>
<text x="208.4" y="31.1">-52</text>
<text x="208.4" y="34.4">-52</text>
<text x="282.2" y="30.9">Demobilization of M</text>
<text x="282.2" y="34.2">Removal of Equipm</text>
<text x="16" y="37.7">MKH2-02-004-DEM-1020</text>
<text x="16" y="41">MKH2-02-004-DEM-1030</text>
<text x="32.1" y="37.7">Site Clean Up</text>
<text x="32.1" y="41">Removal of Site Offices and Structures</text>
<text x="67.9" y="37.7">10</text>
<text x="67.9" y="41">10</text>
<text x="75.3" y="37.7">02-Aug-27</text>
<text x="75.3" y="41">02-Aug-27</text>
<text x="87" y="37.7">12-Aug-27</text>
<text x="87" y="41">12-Aug-27</text>
<text x="99.7" y="37.7">03-Oct-27</text>
<text x="99.7" y="41">03-Oct-27</text>
<text x="112.8" y="37.7">13-Oct-27</text>
<text x="112.8" y="41">13-Oct-27</text>
<text x="136.1" y="37.7">0.00</text>
<text x="136.1" y="41">0.00</text>
<text x="149" y="37.7">0.00</text>
<text x="149" y="41">0.00</text>
<text x="164.7" y="37.7">0.00</text>
<text x="164.7" y="41">0.00</text>
<text x="173.5" y="37.7">0%</text>
<text x="173.5" y="41">0%</text>
<text x="185.7" y="37.7">0%</text>
<text x="185.7" y="41">0%</text>
<text x="208.4" y="37.7">-52</text>
<text x="208.4" y="41">-52</text>
<text x="282.2" y="37.5">Site Clean Up</text>
<text x="282.2" y="40.9">Removal of Site Offi</text>
<text x="16" y="44.4">MKH2-02-004-DEM-1040</text>
<text x="32.1" y="44.4">Restoration of Ground Surfaces</text>
<text x="67.9" y="44.4">10</text>
<text x="75.3" y="44.4">14-Aug-27</text>
<text x="87" y="44.4">24-Aug-27</text>
<text x="99.7" y="44.4">14-Oct-27</text>
<text x="112.8" y="44.4">25-Oct-27</text>
<text x="136.1" y="44.4">0.00</text>
<text x="149" y="44.4">0.00</text>
<text x="164.7" y="44.4">0.00</text>
<text x="173.5" y="44.4">0%</text>
<text x="185.7" y="44.4">0%</text>
<text x="208.4" y="44.4">-52</text>
<text x="284.8" y="44.2">Restoration of G</text>
</g>
<g font-size="2" fill="#00f">
<text x="67.9" y="27.7">20</text>
<text x="75.3" y="27.7">02-Aug-27</text>
<text x="87" y="27.7">24-Aug-27</text>
<text x="99.7" y="27.7">03-Oct-27</text>
<text x="112.8" y="27.7">25-Oct-27</text>
<text x="136.1" y="27.7">0.00</text>
<text x="149" y="27.7">0.00</text>
<text x="164.7" y="27.7">0.00</text>
<text x="173.5" y="27.7">0%</text>
<text x="185.7" y="27.7">0%</text>
<text x="208.4" y="27.7">-52</text>
</g>
</svg>
